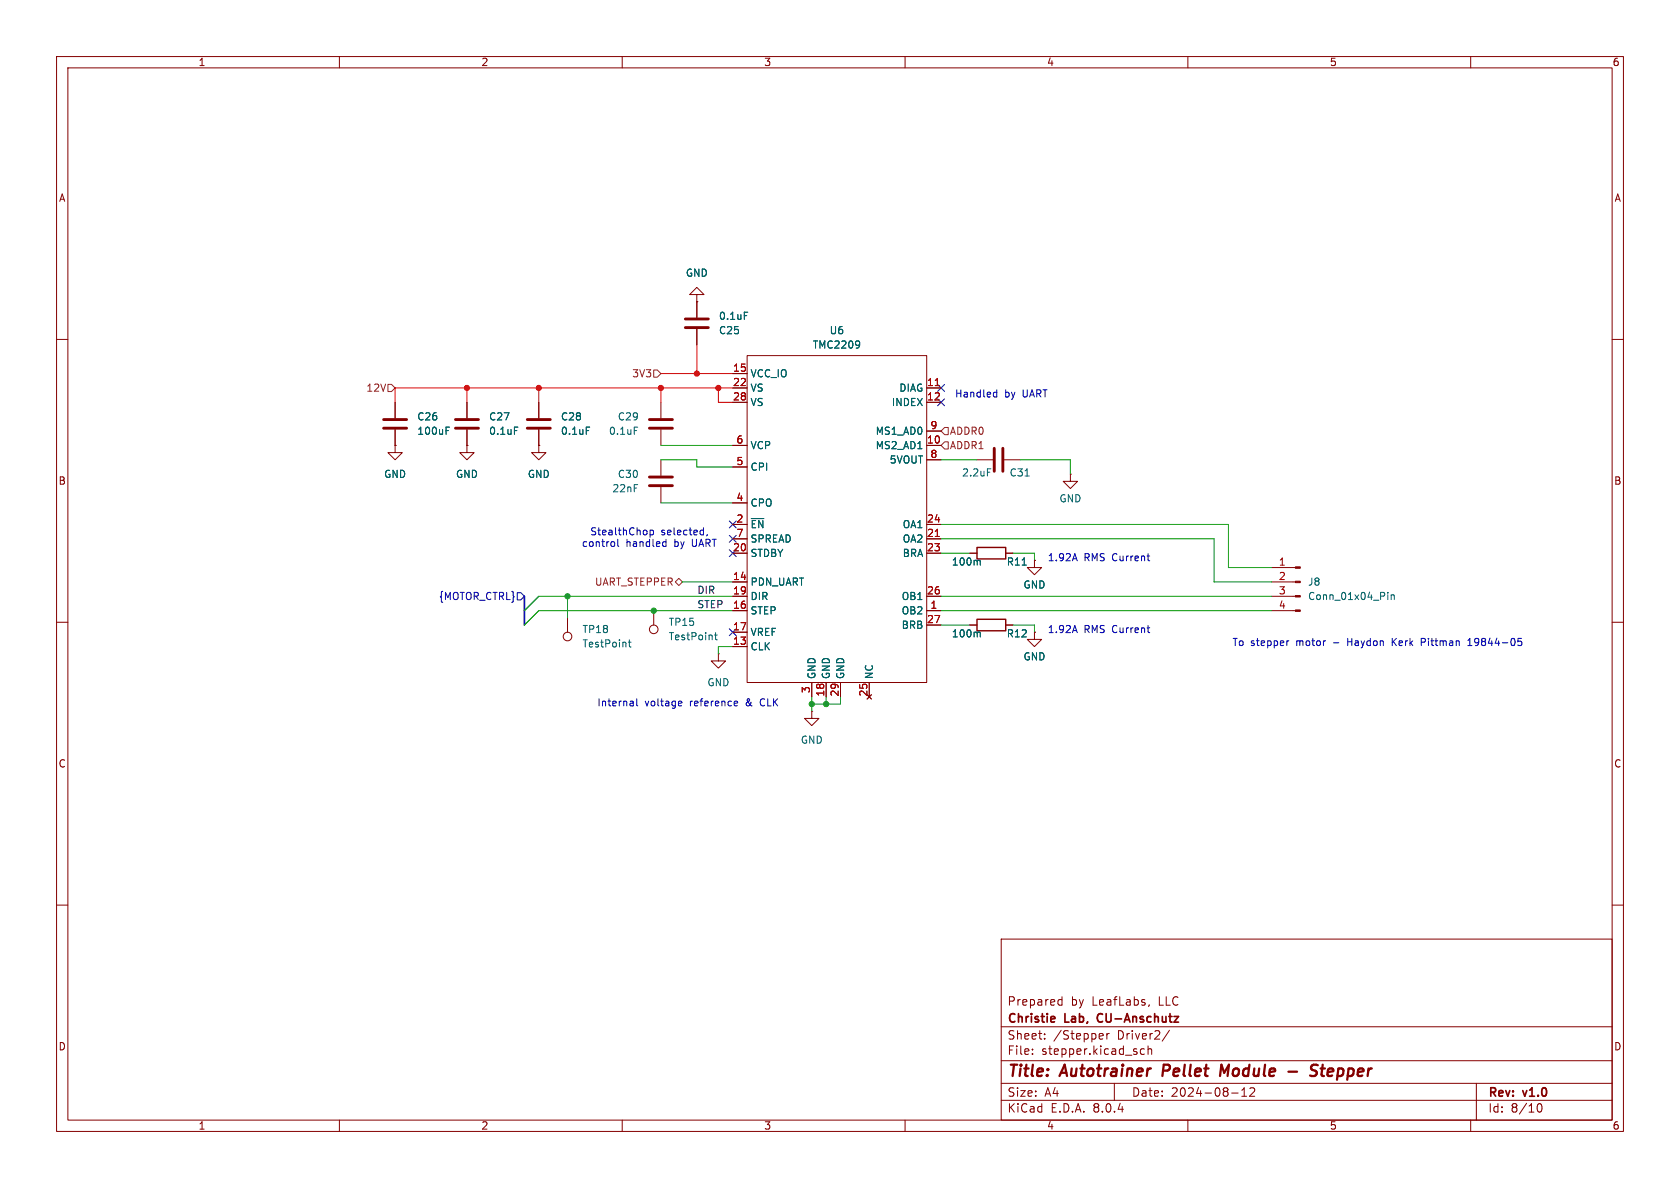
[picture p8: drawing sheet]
<svg xmlns="http://www.w3.org/2000/svg" width="297mm" height="210mm" viewBox="0 0 297 210" stroke-linecap="round" stroke-linejoin="round" font-family="sans-serif">
<g fill="none" stroke="#840000" stroke-width=".18">
<path d="M10 10h277v190h-277zM12 12h273v186h-273zM60 10v2M110 10v2M160 10v2M210 10v2M260 10v2M10 60h2M123.2 52.1h-1.3l1.3-1.3 1.3 1.3h-1.3v1.2M123.2 53.3h.1M123.2 53.3v2.8M123.2 58.2v2.8"/>
<path d="M285 60h2M69.8 78.7v1.3h1.3l-1.3 1.3-1.2-1.3h1.2M69.8 78.7h.1M69.8 71.1v2.8M69.8 75.9v2.8M82.5 78.7v1.3h1.3l-1.3 1.3-1.2-1.3h1.2M82.5 78.7h.1M82.5 71.1v2.8M82.5 75.9v2.8M95.2 78.7v1.3h1.3l-1.3 1.3-1.2-1.3h1.2M95.2 78.7h.1M95.2 71.1v2.8"/>
<path d="M95.2 75.9v2.8M116.8 71.1v2.8M116.8 75.9v2.8M129.5 78.7h2.6M129.5 68.6h2.6M129.5 71.1h2.6M129.5 66h2.6M132.1 62.9h31.7v57.8h-31.7zM163.8 78.7h2.6M163.8 68.6h2.6M163.8 71.1h2.6M163.8 76.2h2.6"/>
<path d="M116.8 81.3v2.8M116.8 86.1v2.8M129.5 97.8h2.6M129.5 95.3h2.6M129.5 92.7h2.6M129.5 88.9h2.6M129.5 82.6h2.6M163.8 81.3h2.6M163.8 97.8h2.6M163.8 95.3h2.6M163.8 92.7h2.6M171.4 97.8h1.3"/>
<path d="M172.7 81.3h2.8M177.5 81.3h2.8M177.8 97.8h1.3M182.9 99.1v1.2h1.2l-1.2 1.3-1.3-1.3h1.3M182.9 99.1h.1M189.2 83.8v1.3h1.3l-1.3 1.3-1.2-1.3h1.2M189.2 83.8h.1M10 110h2M100.3 109.2v2.6M115.6 108v2.5M127 115.6v1.2h1.3l-1.3 1.3-1.3-1.3h1.3M127 115.6h.1"/>
<path d="M129.5 108h2.6M129.5 114.3h2.6M129.5 102.9h2.6M129.5 111.8h2.6M129.5 105.4h2.6M163.8 110.5h2.6M163.8 108h2.6M163.8 105.4h2.6M171.4 110.5h1.3M177.8 110.5h1.3M182.9 111.8v1.2h1.2l-1.2 1.3-1.3-1.3h1.3M182.9 111.8h.1"/>
<path d="M224.8 108h4.2M224.8 102.9h4.2M224.8 105.4h4.2M224.8 100.3h4.2M285 110h2M143.5 125.7v1.3h1.3l-1.3 1.3-1.3-1.3h1.3M143.5 125.7h.1M143.5 120.7v2.5M146 120.7v2.5M148.6 120.7v2.5M153.7 120.7v2.5M10 160h2"/>
<path d="M285 160h2M177 166h108v32h-108zM187.2 177.6h.5M187.2 176.8h.5M187.7 176.2v1.5M203.2 177.6l-.2 .3M60 198v2M110 198v2M160 198v2M177 194.5h108M177 191.5h108M177 187.5h108"/>
<path d="M177 181.5h108M182.5 186.3v.1M182.5 185.5v.1M184.7 183.6v.1M184.7 182.8v.1M194.8 182.7l.2 .4-.7 .1M195 183.6l-.2 .1M195.7 182.7v1M196.1 182.7l-.3 .1-.1 .2M197 191.5v3M202.3 185.5l-.4-.1-.3 .3v.4l.1 .2h.6M203 185.5l.2-.1 .3 .1 .1 .9"/>
<path d="M203 184.9v1.5M206.7 182.1l-1.2 2M210 198v2M217.7 193.2h1.2M219.5 193.8h.9M219.5 192.7l.5-.4v1.5M221 192.4l.5-.1 .2 .1 .1 .3-.9 1.1h.9M260 198v2M261 191.5v6.5M271.7 195.7l.2-.5 .2-.1a.8 .8 0 0 1 .5 .7 .8 .8 0 0 1-.5 .8l-.2-.1-.2-.5"/>
<circle cx="100.3" cy="112.5" r=".76"/>
<circle cx="115.6" cy="111.3" r=".76"/>
</g>
<path d="M205.7 188.2l-.2 2M217.3 188.2l-.9 1.4-.5-1.4-.2 2M227.8 189.4h1.5M233 188.3a.85 .85 0 0 0-1.1 .1 .45 .45 0 0 0 .2 .8l.4 .1a.49 .49 0 0 1 .3 .5 .49 .49 0 0 1-.5 .4l-.7-.1M233.5 188.9h.7M233.8 188.2l-.2 1.7 .1 .2 .4 .1" fill="none" stroke="#840000" stroke-width=".4"/>
<path d="M186.4 179.8l.1 .2-.7 .2M194.1 179.4l-.1 .4 .1 .7" fill="none" stroke="#840000" stroke-width=".3"/>
<g fill="none" stroke="#840000" stroke-width=".51">
<path d="M121.2 56.4h4M121.2 57.9h4M67.8 75.7h4.1M67.8 74.2h4.1M80.5 75.7h4.1M80.5 74.2h4.1M93.2 75.7h4.1M93.2 74.2h4.1M114.8 75.7h4.1M114.8 74.2h4.1M175.8 79.2v4.1M177.3 79.2v4.1"/>
<path d="M114.8 85.9h4.1M114.8 84.3h4.1"/>
</g>
<g fill="none" stroke="#006464" stroke-width=".18">
<path d="M131.6 55.2h.6M78.9 75.5h.6M78.9 76.1h.4M90.9 75.5h.7M103.6 75.5h.7M112.1 75.5h.6M151.9 60.3v.1a1.07 1.07 0 0 1-.1 1M152 60.8l-.1 .2M132.8 91.7h2.2M172.9 99l.4 .2v.7M174.6 82.9h.6M180.7 99.9h.7"/>
<path d="M181.2 84.1h.7M111.1 113.5h.5M111.3 113.1v1.1l.3 .2M126.3 112.3h.5M126.5 111.8v1.1l.3 .2M172.9 111.7l.4 .2v.7M245.3 104.7v.1M245.3 105.1v.9M245.9 105.1v.9M245.9 105.3l.2-.2 .3 .1 .1 .8"/>
</g>
<path d="M172.7 96.8h5.1v2h-5.1zM172.7 109.5h5.1v2h-5.1z" fill="none" stroke="#840000" stroke-width=".25"/>
<path d="M165.3 68.2h.8M165.3 94.8h.8" fill="none" stroke="#a90000" stroke-width=".18"/>
<g fill="#840000" stroke="#840000" stroke-width=".18">
<path d="M229 107.8h.9v.3h-.9z"/>
<path d="M229 105.3h.9v.2h-.9z"/>
<path d="M229 102.7h.9v.3h-.9z"/>
<path d="M229 100.2h.9v.3h-.9z"/>
</g>
<path d="M68.6 67.9h.6l.6 .7-.6 .6h-.6zM115.6 65.4h.6l.6 .6-.6 .7h-.6zM166.4 76.2l.6-.6h.6v1.2h-.6zM166.4 78.7l.6-.6h.6v1.3h-.6zM119.4 102.9l.6-.7 .6 .7-.6 .6z" fill="none" stroke="#725600" stroke-width=".18"/>
<g fill="none" stroke="#000084" stroke-width=".18">
<path d="M165.8 70.5l1.2 1.2M165.8 68l1.2 1.2M167 70.5l-1.2 1.2M167 68l-1.2 1.2M128.9 97.2l1.2 1.2M128.9 92.1l1.2 1.2M128.9 94.6l1.2 1.3M130.1 97.2l-1.2 1.2M130.1 92.1l-1.2 1.2M130.1 94.6l-1.2 1.3M91.4 104.8h.7l.6 .6-.6 .6h-.7zM128.9 111.2l1.2 1.2"/>
<path d="M130.1 111.2l-1.2 1.2"/>
</g>
<g fill="none" stroke="#0000c2" stroke-width=".18">
<path d="M175.7 70.1h.5M175.7 69.4h.5M176.2 68.9v1.3M108.5 95.8l.2 .2-.2 .5M109.2 95.3v1.1l.2 .2M114.9 93.7v1.3M114.9 93.8l.4-.1 .2 .3-.1 .5h-.5M117.4 95.8h.3M117.7 95.3v1.3M117.7 96.5l-.3 .1M125 94.5l-.1 .2M190 97.9l.4 1.2"/>
<path d="M202.8 98.3h.5M203.1 99.1h.2M190 110.6l.4 1.2M202.8 111h.5M203.1 111.8h.2M227.9 113.3l-.3 .1M246.1 112.9v1.2M246.9 112.9l-.8 .7M251.3 113.5h.5M251.8 112.9h-.5v1.2M259.5 114.1h.7M259.5 113.2l.4-.3v1.2"/>
<path d="M268.4 112.9h.6M268.5 113.3h.3l.2 .3v.4l-.5 .1M111.9 124l.1 .8M112 124.7l-.2 .1M112 124.2l-.2 .1M112.6 123.5v1.1l.1 .2M120.1 123.9l.4 .1v.2l-.6 .2M120.5 124.7l-.4 .1M130 123.9l.3 .1 .1 .2-.6 .2M130.3 124.7l-.3 .1"/>
</g>
<path d="M92.7 105.4v5.1" fill="none" stroke="#000084" stroke-width=".3"/>
<path d="M82.5 68.6v2.5M95.2 68.6v2.5M116.8 68.6v2.5M116.8 66h12.7M123.2 61v5M127 68.6v2.5h2.5M129.5 68.6h-59.7v2.5" fill="none" stroke="#f00" stroke-width=".18"/>
<g fill="none" stroke="#009600" stroke-width=".18">
<path d="M116.8 78.7h12.7M116.8 81.3h6.4v1.3h6.3M116.8 88.9h12.7M166.4 97.8h5M166.4 81.3h6.3M166.4 95.3h48.2v7.6h10.2M166.4 92.7h50.8v7.6h7.6M179.1 97.8h3.8v1.3M180.3 81.3h8.9v2.5M100.3 105.4v3.8M120.6 102.9h8.9M129.5 108h-34.3l-2.5 2.5"/>
<path d="M129.5 105.4h-34.3l-2.5 2.6M129.5 114.3h-2.5v1.3M166.4 110.5h5M166.4 108h58.4M166.4 105.4h58.4M179.1 110.5h3.8v1.3M143.5 123.2v2.5M146 123.2v1.3M148.6 123.2v1.3h-5.1"/>
</g>
<g fill="#009600" stroke="#009600" stroke-width=".18">
<circle cx="115.6" cy="108" r=".46"/>
<circle cx="100.3" cy="105.4" r=".46"/>
<circle cx="146" cy="124.5" r=".46"/>
<circle cx="143.5" cy="124.5" r=".46"/>
</g>
<g fill="#f00" stroke="#f00" stroke-width=".18">
<circle cx="82.5" cy="68.6" r=".46"/>
<circle cx="116.8" cy="68.6" r=".46"/>
<circle cx="95.2" cy="68.6" r=".46"/>
<circle cx="123.2" cy="66" r=".46"/>
<circle cx="127" cy="68.6" r=".46"/>
</g>
<g font-size="2.8" fill="#840000">
<text x="178" y="190.9">Title:</text>
<text x="187.7" y="190.9">Autotrainer</text>
<text x="206.4" y="190.9">Pellet</text>
<text x="217.4" y="190.9">Module</text>
<text x="235" y="190.9">Stepper</text>
</g>
<g font-size="2.1" fill="#840000">
<text x="178" y="178">Prepared</text>
<text x="189.3" y="178">by</text>
<text x="193.1" y="178">LeafLabs,</text>
<text x="205" y="178">LLC</text>
<text x="178" y="184">Sheet:</text>
<text x="178" y="181.2">Christie</text>
<text x="186.2" y="184">/Stepper</text>
<text x="188.3" y="181.2">Lab,</text>
<text x="194.7" y="181.2">CU-Anschutz</text>
<text x="197.6" y="184">Driver2/</text>
<text x="178" y="186.7">File:</text>
<text x="184.1" y="186.7">stepper.kicad_sch</text>
<text x="178" y="196.9">KiCad</text>
<text x="178" y="194.1">Size:</text>
<text x="184.7" y="194.1">A4</text>
<text x="185.7" y="196.9">E.D.A.</text>
<text x="193.3" y="196.9">8.0.4</text>
<text x="200" y="194.1">Date:</text>
<text x="207" y="194.1">2024-08-12</text>
<text x="263" y="194.3">Rev:</text>
<text x="263" y="196.9">Id:</text>
<text x="267.1" y="196.9">8/10</text>
<text x="269.4" y="194.3">v1.0</text>
</g>
<g font-size="1.8" fill="#840000">
<text x="35" y="11.9">1</text>
<text x="85" y="11.9">2</text>
<text x="135" y="11.9">3</text>
<text x="185" y="11.9">4</text>
<text x="235" y="11.9">5</text>
<text x="285" y="11.9">6</text>
<text x="10.3" y="35.9">A</text>
<text x="285.3" y="35.9">A</text>
<text x="10.3" y="85.9">B</text>
<text x="285.3" y="85.9">B</text>
<text x="10.3" y="135.9">C</text>
<text x="285.3" y="135.9">C</text>
<text x="10.3" y="185.9">D</text>
<text x="285.3" y="185.9">D</text>
<text x="35" y="199.9">1</text>
<text x="85" y="199.9">2</text>
<text x="135" y="199.9">3</text>
<text x="185" y="199.9">4</text>
<text x="235" y="199.9">5</text>
<text x="285" y="199.9">6</text>
</g>
<g font-size="1.8" fill="#006464">
<text x="121.2" y="49.1">GND</text>
<text x="127" y="59.3">C25</text>
<text x="127" y="56.7">0.1uF</text>
<text x="146.6" y="59.3">U6</text>
<text x="143.6" y="61.8">TMC2209</text>
<text x="132.6" y="66.9">VCC_IO</text>
<text x="132.6" y="69.4">VS</text>
<text x="132.6" y="72">VS</text>
<text x="157.6" y="72">INDEX</text>
<text x="158.9" y="69.4">DIAG</text>
<text x="73.7" y="77.1">100uF</text>
<text x="73.7" y="74.5">C26</text>
<text x="86.4" y="74.5">C27</text>
<text x="86.4" y="77.1">0.1uF</text>
<text x="99.1" y="74.5">C28</text>
<text x="99.1" y="77.1">0.1uF</text>
<text x="107.6" y="77.1">0.1uF</text>
<text x="109.1" y="74.5">C29</text>
<text x="154.7" y="77.1">MS1_AD0</text>
<text x="132.6" y="83.4">CPI</text>
<text x="132.6" y="79.6">VCP</text>
<text x="154.7" y="79.6">MS2_AD1</text>
<text x="157.2" y="82.1">5VOUT</text>
<text x="67.8" y="84.7">GND</text>
<text x="80.5" y="84.7">GND</text>
<text x="93.2" y="84.7">GND</text>
<text x="108.2" y="87.2">22nF</text>
<text x="109.1" y="84.7">C30</text>
<text x="132.6" y="89.8">CPO</text>
<text x="170" y="84.4">2.2uF</text>
<text x="178.4" y="84.4">C31</text>
<text x="187.2" y="89">GND</text>
<text x="132.6" y="93.6">~{EN}</text>
<text x="159.5" y="93.6">OA1</text>
<text x="132.6" y="98.7">STDBY</text>
<text x="132.6" y="96.1">SPREAD</text>
<text x="159.5" y="96.1">OA2</text>
<text x="159.5" y="98.7">BRA</text>
<text x="168.2" y="100.2">100m</text>
<text x="177.9" y="100.2">R11</text>
<text x="132.6" y="103.7">PDN_UART</text>
<text x="132.6" y="106.3">DIR</text>
<text x="159.3" y="106.3">OB1</text>
<text x="180.8" y="104.2">GND</text>
<text x="231.1" y="103.7">J8</text>
<text x="231.1" y="106.3">Conn_01x04_Pin</text>
<text x="102.9" y="112.1">TP18</text>
<text x="118.1" y="113.4">TestPoint</text>
<text x="118.1" y="110.8">TP15</text>
<text x="132.6" y="108.8">STEP</text>
<text x="132.6" y="112.6">VREF</text>
<text x="159.3" y="108.8">OB2</text>
<text x="159.3" y="111.4">BRB</text>
<text x="168.2" y="112.9">100m</text>
<text x="177.9" y="112.9">R12</text>
<text x="102.9" y="114.7">TestPoint</text>
<text x="132.6" y="115.2">CLK</text>
<text x="180.8" y="116.9">GND</text>
<text x="125" y="121.5">GND</text>
<text x="144.4" y="120.1" transform="rotate(-90 144.4 120.1)">GND</text>
<text x="146.9" y="120.1" transform="rotate(-90 146.9 120.1)">GND</text>
<text x="149.5" y="120.1" transform="rotate(-90 149.5 120.1)">GND</text>
<text x="154.5" y="120.1" transform="rotate(-90 154.5 120.1)">NC</text>
<text x="141.5" y="131.7">GND</text>
</g>
<g font-size="1.8" fill="#a90000">
<text x="129.5" y="65.8">15</text>
<text x="129.5" y="68.3">22</text>
<text x="129.5" y="70.9">28</text>
<text x="163.8" y="68.3">11</text>
<text x="163.8" y="70.9">12</text>
<text x="164.4" y="75.9">9</text>
<text x="130.1" y="82.3">5</text>
<text x="130.1" y="78.5">6</text>
<text x="163.8" y="78.5">10</text>
<text x="164.4" y="81">8</text>
<text x="130.1" y="88.6">4</text>
<text x="130.1" y="95">7</text>
<text x="130.1" y="92.5">2</text>
<text x="163.8" y="95">21</text>
<text x="163.8" y="92.5">24</text>
<text x="129.5" y="97.5">20</text>
<text x="163.8" y="97.5">23</text>
<text x="226" y="100.1">1</text>
<text x="129.5" y="102.6">14</text>
<text x="129.5" y="107.7">16</text>
<text x="129.5" y="105.2">19</text>
<text x="163.8" y="105.2">26</text>
<text x="164.4" y="107.7">1</text>
<text x="226" y="102.6">2</text>
<text x="226" y="105.2">3</text>
<text x="226" y="107.7">4</text>
<text x="129.5" y="111.5">17</text>
<text x="163.8" y="110.2">27</text>
<text x="129.5" y="114">13</text>
<text x="143.3" y="122.6" transform="rotate(-90 143.3 122.6)">3</text>
<text x="145.8" y="123.2" transform="rotate(-90 145.8 123.2)">18</text>
<text x="148.3" y="123.2" transform="rotate(-90 148.3 123.2)">29</text>
<text x="153.4" y="123.2" transform="rotate(-90 153.4 123.2)">25</text>
</g>
<g font-size="1.8" fill="#725600">
<text x="64.7" y="69.4">12V</text>
<text x="111.7" y="66.9">3V3</text>
<text x="167.8" y="77.1">ADDR0</text>
<text x="167.8" y="79.6">ADDR1</text>
<text x="105.1" y="103.7">UART_STEPPER</text>
</g>
<g font-size="1.8" fill="#0000c2">
<text x="168.7" y="70.5">Handled</text>
<text x="177.6" y="70.5">by</text>
<text x="180.9" y="70.5">UART</text>
<text x="104.2" y="94.8">StealthChop</text>
<text x="116.8" y="94.8">selected,</text>
<text x="102.8" y="96.9">control</text>
<text x="110.6" y="96.9">handled</text>
<text x="119.3" y="96.9">by</text>
<text x="122.6" y="96.9">UART</text>
<text x="185.1" y="99.4">1.92A</text>
<text x="191.6" y="99.4">RMS Current</text>
<text x="185.1" y="112.1">1.92A</text>
<text x="191.6" y="112.1">RMS Current</text>
<text x="217.8" y="114.4">To stepper</text>
<text x="229.3" y="114.4">motor</text>
<text x="235.9" y="114.4">-</text>
<text x="238.7" y="114.4">Haydon</text>
<text x="246.7" y="114.4">Kerk</text>
<text x="252.1" y="114.4">Pittman</text>
<text x="260.6" y="114.4">19844-05</text>
<text x="105.5" y="125.1">Internal</text>
<text x="114" y="125.1">voltage</text>
<text x="122.1" y="125.1">reference</text>
<text x="132.1" y="125.1">&amp;</text>
<text x="134.9" y="125.1">CLK</text>
</g>
<text font-size="1.8" fill="#000084" x="77.5" y="106.3">{MOTOR_CTRL}</text>
<g font-size="1.8" fill="#0f0f0f">
<text x="123.2" y="105.1">DIR</text>
<text x="123.2" y="107.6">STEP</text>
</g>
</svg>
